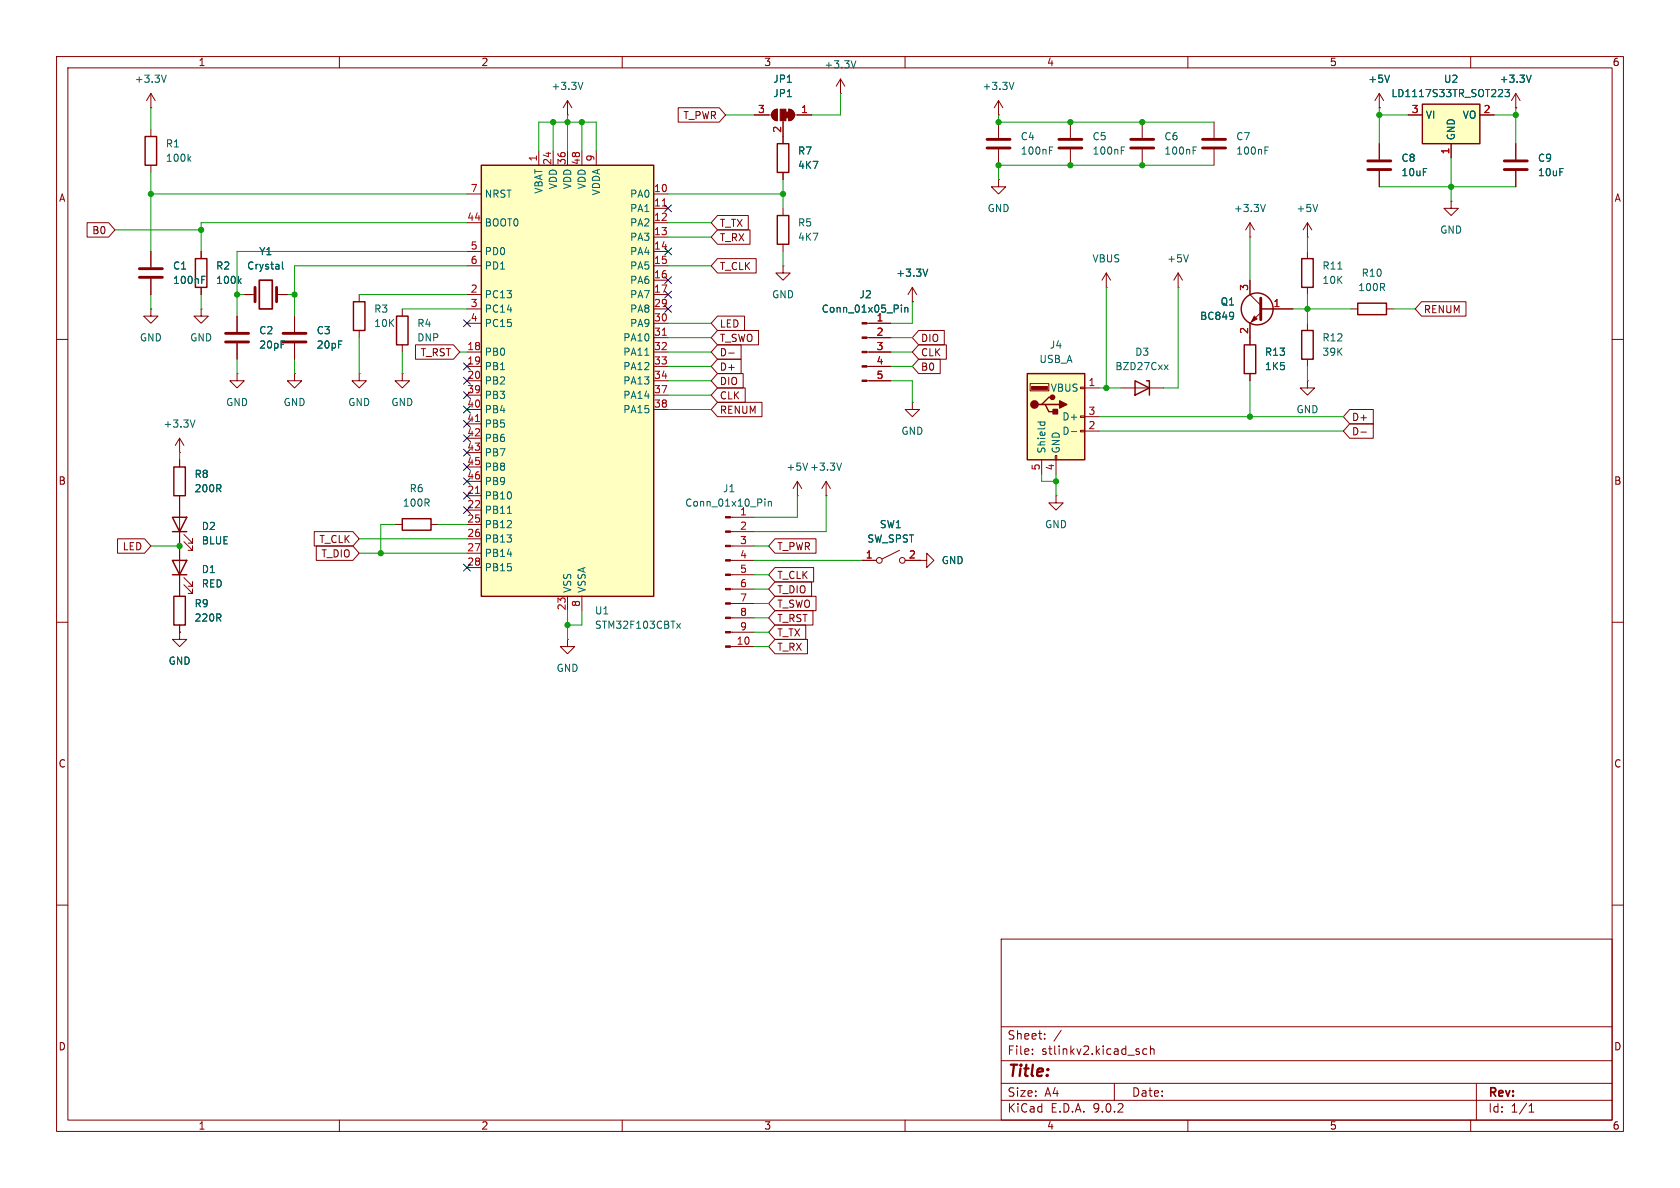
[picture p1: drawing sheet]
<svg xmlns="http://www.w3.org/2000/svg" width="297mm" height="210mm" viewBox="0 0 297 210" stroke-linecap="round" stroke-linejoin="round" font-family="sans-serif">
<g fill="none" stroke="#840000" stroke-width=".18">
<path d="M10 10h277v190h-277zM12 12h273v186h-273zM60 10v2M100.3 17.8l-.7 1.3M100.3 17.8l.8 1.3M100.3 17.8v2.5M110 10v2M160 10v2M210 10v2M260 10v2M100.3 20.3h.1M221 39.4l-.8 1.2"/>
<path d="M221 39.4l.7 1.2M221 39.4v2.5M221 41.9h.1M10 60h2M52.1 66v1.3h1.2l-1.2 1.3-1.3-1.3h1.3M52.1 66h.1M63.5 66v1.3h1.3l-1.3 1.3-1.3-1.3h1.3M63.5 66h.1M71.1 66v1.3h1.3l-1.3 1.3-1.3-1.3h1.3M71.1 66h.1M285 60h2M31.7 88.9v16.5"/>
<path d="M32.5 95.8l1.5 1.5v-.8v.8h-.7M32.5 94.5l1.5 1.5v-.7v.7h-.7M129.1 91.4h4.2M129.1 94h4.2M129.1 96.5h4.2M129.1 99.1h4.2M186.7 87.6v1.3h1.3l-1.3 1.3-1.3-1.3h1.3M186.7 87.6h.1M10 110h2M31.7 111.8v1.2h1.3l-1.3 1.3-1.2-1.3h1.2M31.7 111.8h.1M31.7 110.5v1.3"/>
<path d="M32.5 103.4l1.5 1.5v-.8v.8h-.7M32.5 102.1l1.5 1.5v-.7v.7h-.7M129.1 101.6h4.2M129.1 104.1h4.2M129.1 106.7h4.2M129.1 109.2h4.2M129.1 111.8h4.2M129.1 114.3h4.2M285 110h2M10 160h2M177 166h108v32h-108zM285 160h2"/>
<path d="M60 198v2M110 198v2M160 198v2M177 194.5h108M177 191.5h108M177 187.5h108M177 181.5h108M182.5 186.3v.1M182.5 185.5v.1M184.7 183.6v.1M184.7 182.8v.1M187.6 182.1l-1.3 2"/>
<path d="M197 191.5v3M202.7 185.5l-.4-.1-.3 .3v.4l.2 .2h.5M203.4 185.5l.2-.1 .4 .1v.9M203.4 184.9v1.5M210 198v2M260 198v2M261 191.5v6.5M270.3 196.6h.9M270.3 195.5l.4-.4v1.5"/>
</g>
<path d="M103.1 14.5l-.5 1.3M223.7 36.1l-.4 1.3M135.2 88.2v.1M135.2 88.6v.9M135.8 88.6v.9M135.8 88.8l.2-.2 .3 .1 .1 .8" fill="none" stroke="#006464" stroke-width=".18"/>
<path d="M30.5 99.1h2.5l-1.3 2.5zM30.5 91.4h2.5l-1.3 2.6zM30.5 94h2.5M30.5 101.6h2.5M30.7 105.4h2.1v5.1h-2.1z" fill="none" stroke="#840000" stroke-width=".25"/>
<g fill="#840000" stroke="#840000" stroke-width=".18">
<path d="M128.3 91.3h.8v.3h-.8z"/>
<path d="M128.3 93.9h.8v.2h-.8z"/>
<path d="M128.3 96.4h.8v.2h-.8z"/>
<path d="M128.3 98.9h.8v.3h-.8z"/>
<path d="M128.3 101.5h.8v.2h-.8z"/>
<path d="M128.3 104h.8v.3h-.8z"/>
<path d="M128.3 106.6h.8v.2h-.8z"/>
<path d="M128.3 109.1h.8v.2h-.8z"/>
<path d="M128.3 111.6h.8v.3h-.8z"/>
<path d="M128.3 114.2h.8v.2h-.8z"/>
</g>
<path d="M85.1 29.2h30.5v76.2h-30.5z" fill="#ffffc2"/>
<path d="M85.1 29.2h30.5v76.2h-30.5z" fill="none" stroke="#840000" stroke-width=".25"/>
<g fill="none" stroke="#840000" stroke-width=".18">
<path d="M243.8 19.1h.1M243.8 16.5l-.7 1.3M243.8 16.5l.8 1.3M243.8 16.5v2.6M82.5 34.3h2.6M82.5 39.4h2.6M95.2 26.7v2.5M97.8 26.7v2.5M100.3 26.7v2.5M102.9 26.7v2.5M105.4 26.7v2.5M115.6 34.3h2.5"/>
<path d="M115.6 39.4h2.5M115.6 36.8h2.5M82.5 44.5h2.6M82.5 47h2.6M82.5 52.1h2.6M82.5 54.6h2.6M82.5 57.2h2.6M115.6 44.5h2.5M115.6 47h2.5M115.6 52.1h2.5M115.6 54.6h2.5M115.6 57.2h2.5"/>
<path d="M115.6 41.9h2.5M115.6 49.5h2.5M115.6 59.7h2.5M82.5 62.2h2.6M82.5 64.8h2.6M82.5 67.3h2.6M82.5 69.9h2.6M82.5 72.4h2.6M82.5 74.9h2.6M82.5 77.5h2.6M115.6 62.2h2.5M115.6 64.8h2.5"/>
<path d="M115.6 67.3h2.5M115.6 69.9h2.5M115.6 72.4h2.5M231.1 67.3v1.3h1.3l-1.3 1.3-1.2-1.3h1.2M231.1 67.3h.1M82.5 80h2.6M82.5 82.6h2.6M82.5 85.1h2.6M82.5 87.6h2.6M82.5 90.2h2.6M82.5 92.7h2.6M82.5 95.3h2.6"/>
<path d="M82.5 97.8h2.6M152.4 99.1h2.5M159 97.3l-3 1.5M160 99.1h2.6M82.5 100.3h2.6M100.3 105.4v2.6M102.9 105.4v2.6"/>
<circle cx="155.4" cy="99.1" r=".51"/>
<circle cx="159.5" cy="99.1" r=".51"/>
</g>
<path d="M117.1 36.4h.7M117.1 59.3h.7M84.1 74.5h.7M84.1 87.2h.7" fill="none" stroke="#a90000" stroke-width=".18"/>
<path d="M245.7 13.3l-.5 1.2M114 62.8h.7M89.7 90.7h.7M119.6 110.2l.7 .9M120.3 110.2l-.7 .9" fill="none" stroke="#006464" stroke-width=".18"/>
<path d="M251.5 18.4h10.1v7h-10.1z" fill="#ffffc2"/>
<g fill="none" stroke="#840000" stroke-width=".25">
<path d="M251.5 18.4h10.1v7h-10.1zM137.4 25.4h2v5.1h-2zM137.4 38.1h2v5.1h-2zM62.5 53.3h2v5.1h-2zM70.1 55.9h2v5.1h-2zM230.1 58.4h2.1v5.1h-2.1zM240 53.6h5.1v2h-5.1zM220 61h2v5h-2zM71.1 91.7h5.1v2h-5.1z"/>
<circle cx="222.2" cy="54.6" r="2.82"/>
</g>
<g fill="none" stroke="#840000" stroke-width=".18">
<path d="M136.7 19.6l.7-.3v2a1.02 1.02 0 0 1-.9-.6 1.02 1.02 0 0 1 .2-1.1zM139.4 19.3a1.02 1.02 0 0 1 1.1 1 1.02 1.02 0 0 1-1.1 1zM148.6 16.5h.1M148.6 14l-.8 1.2M148.6 14l.8 1.2M148.6 14v2.5M176.5 17.8l-.7 1.3M176.5 17.8l.8 1.3M176.5 17.8v2.5M268 19.1h.1M268 16.5l-.8 1.3M268 16.5l.7 1.3"/>
<path d="M268 16.5v2.6M133.3 20.3h3.1M138.4 21.3v4.1M138.4 30.5v1.3M138.4 36.8v1.3M140.5 20.3h3M176.5 20.3h.1M176.5 31.8v1.2h1.3l-1.3 1.3-1.2-1.3h1.2M176.5 31.8h.1M189.2 21.6v2.8M189.2 26.4v2.8M201.9 21.6v2.8"/>
<path d="M201.9 26.4v2.8M243.8 25.4v2.8M243.8 30.2v2.8M248.9 20.3h2.6M256.5 35.6v1.2h1.3l-1.3 1.3-1.2-1.3h1.2M256.5 35.6h.1M256.5 25.4v2.5M261.6 20.3h2.6M268 25.4v2.8M268 30.2v2.8M26.7 54.6v1.3h1.2l-1.2 1.3-1.3-1.3h1.3M26.7 54.6h.1"/>
<path d="M26.7 44.5v2.7M26.7 49.3v2.8M35.6 54.6v1.3h1.2l-1.2 1.3-1.3-1.3h1.3M35.6 54.6h.1M41.9 55.9v2.8M52.1 55.9v2.8M63.5 52.1v1.2M63.5 58.4v1.3M71.1 54.6v1.3M138.4 47v1.3h1.3l-1.3 1.2-1.2-1.2h1.2M138.4 47h.1M138.4 43.2v1.3"/>
<path d="M153.3 57.2h4.2M153.3 59.7h4.2M161.3 53.3h.1M161.3 50.8l-.8 1.3M161.3 50.8l.8 1.3M161.3 50.8v2.5M195.6 50.8h.1M195.6 48.3l-.8 1.2M195.6 48.3l.7 1.2M195.6 48.3v2.5M221 49.5v2.6l1.9 1.9M222.9 55.2l-1.9 2v3.8"/>
<path d="M222.9 54.6h5.7M231.1 57.2v1.2M238.8 54.6h1.2M245.1 54.6h1.3M41.9 60.7v2.8M52.1 60.7v2.8M71.1 61v1.2M153.3 62.2h4.2M153.3 64.8h4.2M153.3 67.3h4.2M161.3 71.1v1.3h1.3l-1.3 1.3-1.3-1.3h1.3M161.3 71.1h.1"/>
<path d="M221 66v1.3M231.1 63.5v1.3M69.8 92.7h1.3M76.2 92.7h1.3M141 87.6h.1M141 85.1l-.8 1.3M141 85.1l.7 1.3M141 85.1v2.5M146 87.6h.1M146 85.1l-.7 1.3M146 85.1l.8 1.3M146 85.1v2.5"/>
<path d="M162.6 99.1h1.2v-1.3l1.3 1.3-1.3 1.2v-1.2M162.6 99.1h.1"/>
</g>
<g fill="none" stroke="#006464" stroke-width=".18">
<path d="M151.3 10.7l-.4 1.3M179.3 14.5l-.5 1.3M266.1 15.8h.8l-.5 .5 .4 .1v.6l-.2 .1-.5-.1M270.7 13.3l-.4 1.2M198.2 26.6h.5M198.2 26h.6M210.9 26.6h.5M210.9 26h.6M35.7 49.4h.4M35.7 48.8h.6M159.4 53.9v.1M159.4 54.3v.9"/>
<path d="M160 54.3v.9M160 54.5l.1-.2 .3 .1 .1 .8M164 47.6l-.4 1.2M218 55.2v.1a1.07 1.07 0 0 1-.1 1M218.1 55.7l-.1 .2M148.8 81.9l-.5 1.2"/>
</g>
<g fill="none" stroke="#840000" stroke-width=".51">
<path d="M187.2 26.2h4.1M187.2 24.6h4.1M199.9 26.2h4.1M199.9 24.6h4.1M241.8 30h4.1M241.8 28.4h4.1M265.9 30h4.1M265.9 28.4h4.1M24.6 47.5h4.1M24.6 49h4.1M39.9 58.9h4M50 58.9h4.1"/>
<path d="M222.9 52.7v3.8M39.9 60.5h4M50 60.5h4.1"/>
</g>
<g fill="#840000" stroke="#840000" stroke-width=".18">
<path d="M138.9 19.8h.5v1h-.5z"/>
<path d="M139.4 19.3a1.02 1.02 0 0 1 1.1 1 1.02 1.02 0 0 1-1.1 1z"/>
<path d="M137.9 19.3h1v2h-1z"/>
<path d="M136.7 19.6l.7-.3v2a1.02 1.02 0 0 1-.9-.6 1.02 1.02 0 0 1 .2-1.1z"/>
<path d="M152.4 57h.9v.3h-.9z"/>
<path d="M152.4 59.6h.9v.2h-.9z"/>
<path d="M152.4 62.1h.9v.3h-.9z"/>
<path d="M152.4 64.6h.9v.3h-.9z"/>
<path d="M152.4 67.2h.9v.2h-.9z"/>
<path d="M221.7 55.9l.5 .5-1 .5z"/>
</g>
<path d="M181.6 66h10.2v15.3h-10.2z" fill="#ffffc2"/>
<path d="M25.7 24.1h2v5.1h-2zM34.5 45.7h2.1v5.1h-2.1zM230.1 45.7h2.1v5.1h-2.1zM181.6 66h10.2v15.3h-10.2zM184.1 71.5h.7l.6 1.3h1.3M184.8 71.5h2.5M186.1 70.2h-.7l-1.3 1.3h-.6M200.7 67.3l2.5 1.3-2.5 1.3zM202.7 67.3h.5v2.6M30.7 82.6h2.1v5h-2.1z" fill="none" stroke="#840000" stroke-width=".25"/>
<g fill="#840000" stroke="#840000" stroke-width=".25">
<path d="M186.2 72.4h.7v.8h-.7z"/>
<path d="M187.3 70.9l1.3 .6-1.3 .6z"/>
<circle cx="182.9" cy="71.5" r=".63"/>
<circle cx="186.1" cy="70.2" r=".38"/>
</g>
<path d="M182.4 68.3h2.8v.5h-2.8z" fill="#840000" stroke="#840000" stroke-width=".18"/>
<g fill="none" stroke="#840000" stroke-width=".18">
<path d="M26.7 19.1h.1M26.7 16.5l-.8 1.3M26.7 16.5l.7 1.3M26.7 16.5v2.6M119.9 19h7.3l1.1 1.3-1.1 1.3h-7.3zM243.8 19.1h.1M268 19.1h.1M15.4 39.4h3.8l1.1 1.2-1.1 1.3h-3.8zM26.7 22.9v1.2M26.7 29.2v1.3M126.8 38.1h5.5v2.5h-5.5l-1.1-1.2zM133.3 20.3h2.6"/>
<path d="M138.4 21.6v3.8M138.4 30.5v1.3M141 20.3h2.5M176.5 21.6v2.8M176.5 26.4v2.8M214.6 21.6v2.8M214.6 26.4v2.8M231.1 39.4l-.7 1.2M231.1 39.4l.8 1.2M231.1 39.4v2.5M243.8 25.4v2.8M243.8 30.2v2.8"/>
<path d="M248.9 20.3h2.6M256.5 25.4v2.5M261.6 20.3h2.6M268 25.4v2.8M268 30.2v2.8M26.7 44.5v2.7M26.7 49.3v2.8M35.6 44.5v1.2M35.6 50.8v1.3M41.9 55.9v2.8M43.2 52.1h1.9M48.9 52.1h1.9"/>
<path d="M52.1 55.9v2.8M126.8 40.6h5.8v2.6h-5.8l-1.1-1.3zM126.8 45.7h6.9v2.6h-6.9l-1.1-1.3zM126.8 58.4h7.3v2.6h-7.3l-1.1-1.3zM126.8 55.9h4.8v2.5h-4.8l-1.1-1.2zM153.7 57.2h3.8M153.7 59.7h3.8M161.3 53.3h.1M162.4 58.4h4.5v2.6h-4.5l-1.1-1.3zM208.3 50.8h.1M208.3 48.3l-.8 1.2M208.3 48.3l.7 1.2"/>
<path d="M208.3 48.3v2.5M221 49.5v2.6M221 57.2v3.8M222.9 54.6h5.7M231.1 41.9h.1M231.1 44.5v1.2M231.1 50.8v1.3M251.3 53.3h7.9v2.6h-7.9l-1.1-1.3zM31.7 77.5l-.7 1.2M31.7 77.5l.8 1.2M31.7 77.5v2.5M41.9 66v1.3h1.3l-1.3 1.3-1.3-1.3h1.3"/>
<path d="M41.9 66h.1M41.9 60.7v2.8M52.1 60.7v2.8M73.5 61h6.7l1.1 1.2-1.1 1.3h-6.7zM126.8 61h4.2v2.5h-4.2l-1.1-1.3zM126.8 71.1h7.9v2.6h-7.9l-1.1-1.3zM126.8 66h4.6v2.6h-4.6l-1.1-1.3zM126.8 68.6h4.9v2.5h-4.9l-1.1-1.2zM126.8 63.5h4.2v2.5h-4.2l-1.1-1.2zM128.8 62.4h1M153.7 62.2h3.8M153.7 64.8h3.8"/>
<path d="M153.7 67.3h3.8M162.4 63.5h3.8v2.5h-3.8l-1.1-1.2zM162.4 61h4.9v2.5h-4.9l-1.1-1.3zM182.1 67.8h3.3v1.3h-3.3zM191 68.5h.8v.2h-.8zM191 73.5h.8v.3h-.8zM191 76.1h.8v.2h-.8zM191.8 68.6h2.5M191.8 73.7h2.5M191.8 76.2h2.5M198.1 68.6h7.6M221 66v1.3"/>
<path d="M238.6 72.4h4.2v2.5h-4.2l-1.1-1.2zM238.6 74.9h4.2v2.6h-4.2l-1.1-1.3zM240.6 76.4h1M20.8 95.2h4.8l1.1 1.3-1.1 1.3h-4.8zM31.7 80h.1M31.7 81.3v1.3M31.7 87.6v3.8M31.7 94v5.1M55.6 94h6.8l1.1 1.3-1.1 1.2h-6.8zM55.9 96.5h6.5l1.1 1.3-1.1 1.3h-6.5zM137 95.2h7.3v2.6h-7.3l-1.1-1.3zM152.4 99.1h2.5"/>
<path d="M160 99.1h2.6M162.6 99.1h.1M184.1 81.3v2.5M186.6 80.5h.2v.8h-.2zM186.7 81.3v2.5M31.7 111.8h.1M31.7 101.6v3.8M31.7 110.5v1.3M100.3 113v1.3h1.3l-1.3 1.3-1.2-1.3h1.2M100.3 113h.1M137 110.5h5.4v2.5h-5.4l-1.1-1.2zM137 107.9h6.7v2.6h-6.7l-1.1-1.3z"/>
<path d="M137 113h5.8v2.6h-5.8l-1.1-1.3zM137 105.4h7.3v2.6h-7.3l-1.1-1.3zM137 102.9h6.5v2.5h-6.5l-1.1-1.3zM137 100.3h6.8v2.6h-6.8l-1.1-1.3z"/>
</g>
<g fill="none" stroke="#006464" stroke-width=".18">
<path d="M29.4 13.3l-.4 1.2M245.7 13.3l-.5 1.2M266.1 15.8h.8l-.5 .5 .4 .1v.6l-.2 .1-.5-.1M270.7 13.3l-.4 1.2M33.4 28l.3 .5M33.7 27.7l-.4 .5M185.5 26.6h.5M185.5 26h.6M223.6 26.6h.5M223.6 26h.6M233 36.1l-.5 1.3M35.7 49.4h.4"/>
<path d="M35.7 48.8h.6M42.3 49.6l.3 .5M42.6 49.3l-.5 .4M49.9 46.3v1.1l.2 .2M159.4 53.9v.1M159.4 54.3v.9M160 54.3v.9M160 54.5l.1-.2 .3 .1 .1 .8M164 47.6l-.4 1.2M210.1 45l-.4 1.3M218 55.2v.1a1.07 1.07 0 0 1-.1 1M218.1 55.7l-.1 .2"/>
<path d="M236.5 47.6h.7M34.5 74.2l-.5 1.3M183.5 74.6h1.2M183.9 74.6v.4M184.7 74.6v.4M189.4 76.3h1M205.8 64.5l.7 .8M206.5 64.5l-.7 .8"/>
</g>
<path d="M174.5 26.2h4.1M174.5 24.6h4.1M212.6 26.2h4.1M212.6 24.6h4.1M45.1 50.8v2.5M48.9 50.8v2.5" fill="none" stroke="#840000" stroke-width=".51"/>
<path d="M45.8 49.5h2.3v5.1h-2.3z" fill="none" stroke="#840000" stroke-width=".3"/>
<g fill="none" stroke="#009600" stroke-width=".18">
<path d="M26.7 19.1v3.8M148.6 16.5v3.8h-5.1M243.8 19.1v6.3M268 19.1v6.3M26.7 30.5v14M26.7 34.3h55.8M82.5 39.4h-46.9v5.1M95.2 26.7v-5.1h10.2v5.1M97.8 21.6v5.1M100.3 20.3v6.4M102.9 21.6v5.1M118.1 39.4h7.6"/>
<path d="M118.1 34.3h20.3M128.3 20.3h5M138.4 31.8v5M176.5 20.3v1.3h38.1M214.6 29.2h-38.1v2.6M243.8 20.3h5.1M243.8 33h24.2M256.5 27.9v7.7M264.2 20.3h3.8M20.3 40.6h15.3M26.7 52.1v2.5M35.6 52.1v2.5"/>
<path d="M41.9 52.1h1.3M50.8 52.1h1.3M63.5 52.1h19M63.5 59.7v6.3M71.1 54.6h11.4M82.5 47h-30.4v8.9M82.5 44.5h-40.6v11.4M118.1 47h7.6M118.1 41.9h7.6M118.1 57.2h7.6M118.1 59.7h7.6M138.4 44.5v2.5"/>
<path d="M157.5 59.7h3.8M161.3 53.3v3.9h-3.8M195.6 50.8v17.8M208.3 50.8v17.8h-2.6M221 41.9v7.6M228.6 54.6h10.2M231.1 41.9v2.6M231.1 52.1v5.1M246.4 54.6h3.8M41.9 63.5v2.5M52.1 63.5v2.5M71.1 62.2v3.8"/>
<path d="M81.3 62.2h1.2M118.1 62.2h7.6M118.1 72.4h7.6M118.1 69.9h7.6M118.1 67.3h7.6M118.1 64.8h7.6M157.5 62.2h3.8M157.5 67.3h3.8v3.8M157.5 64.8h3.8M194.3 68.6h3.8M194.3 73.7h43.2M194.3 76.2h43.2"/>
<path d="M221 67.3v6.4M231.1 64.8v2.5M26.7 96.5h5M31.7 80v1.3M63.5 97.8h19M63.5 95.3h19M69.8 92.7h-2.5v5.1M77.5 92.7h5M133.3 96.5h2.6M133.3 99.1h19.1M141 87.6v3.8h-7.7M146 87.6v6.4h-12.7"/>
<path d="M184.1 83.8v1.3h2.6M186.7 83.8v3.8M100.3 108v5M102.9 108v2.5h-2.6M133.3 111.8h2.6M133.3 109.2h2.6M133.3 114.3h2.6M133.3 101.6h2.6M133.3 106.7h2.6M133.3 104.1h2.6"/>
</g>
<g fill="none" stroke="#000084" stroke-width=".18">
<path d="M117.5 36.2l1.2 1.2M118.7 36.2l-1.2 1.2M81.9 56.5l1.3 1.3M83.2 56.5l-1.3 1.3M117.5 48.9l1.2 1.2M117.5 54l1.2 1.2M117.5 43.8l1.2 1.3M117.5 51.5l1.2 1.2M118.7 48.9l-1.2 1.2M118.7 51.5l-1.2 1.2M118.7 54l-1.2 1.2M118.7 43.8l-1.2 1.3"/>
<path d="M81.9 74.3l1.3 1.2M81.9 69.2l1.3 1.3M81.9 66.7l1.3 1.2M81.9 71.8l1.3 1.2M81.9 64.2l1.3 1.2M81.9 76.9l1.3 1.2M81.9 79.4l1.3 1.2M83.2 74.3l-1.3 1.2M83.2 69.2l-1.3 1.3M83.2 66.7l-1.3 1.2M83.2 71.8l-1.3 1.2M83.2 64.2l-1.3 1.2"/>
<path d="M83.2 79.4l-1.3 1.2M83.2 76.9l-1.3 1.2M81.9 87l1.3 1.2M81.9 84.5l1.3 1.2M81.9 89.6l1.3 1.2M81.9 81.9l1.3 1.3M81.9 99.7l1.3 1.2M83.2 84.5l-1.3 1.2M83.2 87l-1.3 1.2M83.2 89.6l-1.3 1.2M83.2 81.9l-1.3 1.3M83.2 99.7l-1.3 1.2"/>
</g>
<g fill="#009600" stroke="#009600" stroke-width=".18">
<circle cx="102.9" cy="21.6" r=".46"/>
<circle cx="100.3" cy="21.6" r=".46"/>
<circle cx="97.8" cy="21.6" r=".46"/>
<circle cx="138.4" cy="34.3" r=".46"/>
<circle cx="176.5" cy="21.6" r=".46"/>
<circle cx="67.3" cy="97.8" r=".46"/>
<circle cx="31.7" cy="96.5" r=".46"/>
<circle cx="100.3" cy="110.5" r=".46"/>
<circle cx="201.9" cy="21.6" r=".46"/>
<circle cx="201.9" cy="29.2" r=".46"/>
<circle cx="176.5" cy="29.2" r=".46"/>
<circle cx="189.2" cy="29.2" r=".46"/>
<circle cx="189.2" cy="21.6" r=".46"/>
<circle cx="195.6" cy="68.6" r=".46"/>
<circle cx="221" cy="73.7" r=".46"/>
<circle cx="186.7" cy="85.1" r=".46"/>
<circle cx="41.9" cy="52.1" r=".46"/>
<circle cx="35.6" cy="40.6" r=".46"/>
<circle cx="52.1" cy="52.1" r=".46"/>
<circle cx="26.7" cy="34.3" r=".46"/>
<circle cx="231.1" cy="54.6" r=".46"/>
<circle cx="243.8" cy="20.3" r=".46"/>
<circle cx="268" cy="20.3" r=".46"/>
<circle cx="256.5" cy="33" r=".46"/>
</g>
<text font-size="2.8" fill="#840000" x="178" y="190.9">Title:</text>
<g font-size="2.1" fill="#840000">
<text x="178" y="184">Sheet:</text>
<text x="178" y="186.7">File:</text>
<text x="184.1" y="186.7">stlinkv2.kicad_sch</text>
<text x="178" y="196.9">KiCad</text>
<text x="178" y="194.1">Size:</text>
<text x="184.7" y="194.1">A4</text>
<text x="185.7" y="196.9">E.D.A.</text>
<text x="193.3" y="196.9">9.0.2</text>
<text x="200" y="194.1">Date:</text>
<text x="263" y="194.3">Rev:</text>
<text x="263" y="196.9">Id:</text>
<text x="267.1" y="196.9">1/1</text>
</g>
<g font-size="1.8" fill="#840000">
<text x="35" y="11.9">1</text>
<text x="85" y="11.9">2</text>
<text x="135" y="11.9">3</text>
<text x="185" y="11.9">4</text>
<text x="235" y="11.9">5</text>
<text x="285" y="11.9">6</text>
<text x="120.7" y="21.3">T_PWR</text>
<text x="10.3" y="35.9">A</text>
<text x="285.3" y="35.9">A</text>
<text x="16.2" y="41.6">B0</text>
<text x="127.2" y="40.3">T_TX</text>
<text x="127.2" y="42.9">T_RX</text>
<text x="127.2" y="47.9">T_CLK</text>
<text x="127.2" y="58.1">LED</text>
<text x="251.6" y="55.6">RENUM</text>
<text x="74.3" y="63.2">T_RST</text>
<text x="127.2" y="60.6">T_SWO</text>
<text x="127.2" y="63.2">D-</text>
<text x="127.2" y="65.7">D+</text>
<text x="162.7" y="65.7">B0</text>
<text x="162.7" y="60.6">DIO</text>
<text x="162.7" y="63.2">CLK</text>
<text x="127.2" y="68.3">DIO</text>
<text x="127.2" y="70.8">CLK</text>
<text x="127.2" y="73.3">RENUM</text>
<text x="238.9" y="74.6">D+</text>
<text x="238.9" y="77.2">D-</text>
<text x="10.3" y="85.9">B</text>
<text x="285.3" y="85.9">B</text>
<text x="21.6" y="97.5">LED</text>
<text x="56.4" y="96.2">T_CLK</text>
<text x="56.7" y="98.7">T_DIO</text>
<text x="137.3" y="97.5">T_PWR</text>
<text x="137.3" y="107.6">T_SWO</text>
<text x="137.3" y="105.1">T_DIO</text>
<text x="137.3" y="102.6">T_CLK</text>
<text x="137.3" y="112.7">T_TX</text>
<text x="137.3" y="110.2">T_RST</text>
<text x="137.3" y="115.3">T_RX</text>
<text x="10.3" y="135.9">C</text>
<text x="285.3" y="135.9">C</text>
<text x="10.3" y="185.9">D</text>
<text x="285.3" y="185.9">D</text>
<text x="35" y="199.9">1</text>
<text x="85" y="199.9">2</text>
<text x="135" y="199.9">3</text>
<text x="185" y="199.9">4</text>
<text x="235" y="199.9">5</text>
<text x="285" y="199.9">6</text>
</g>
<g font-size="1.8" fill="#006464">
<text x="23.7" y="14.8">+3.3V</text>
<text x="97.4" y="16.1">+3.3V</text>
<text x="136.6" y="14.8">JP1</text>
<text x="136.6" y="17.4">JP1</text>
<text x="145.6" y="12.3">+3.3V</text>
<text x="173.6" y="16.1">+3.3V</text>
<text x="241.8" y="14.8">+5V</text>
<text x="245.9" y="17.4">LD1117S33TR_SOT223</text>
<text x="255.2" y="14.8">U2</text>
<text x="265" y="14.8">+3.3V</text>
<text x="252" y="21.2">VI</text>
<text x="258.5" y="21.2">VO</text>
<text x="29.2" y="26.3">R1</text>
<text x="29.2" y="28.8">100k</text>
<text x="141" y="27.5">R7</text>
<text x="180.3" y="25">C4</text>
<text x="180.3" y="27.5">100nF</text>
<text x="193" y="25">C5</text>
<text x="193" y="27.5">100nF</text>
<text x="205.7" y="25">C6</text>
<text x="205.7" y="27.5">100nF</text>
<text x="218.4" y="25">C7</text>
<text x="218.4" y="27.5">100nF</text>
<text x="247.7" y="28.8">C8</text>
<text x="257.4" y="24.9" transform="rotate(-90 257.4 24.9)">GND</text>
<text x="271.8" y="28.8">C9</text>
<text x="85.6" y="35.2">NRST</text>
<text x="96.1" y="34.3" transform="rotate(-90 96.1 34.3)">VBAT</text>
<text x="98.7" y="33.5" transform="rotate(-90 98.7 33.5)">VDD</text>
<text x="101.2" y="33.5" transform="rotate(-90 101.2 33.5)">VDD</text>
<text x="103.7" y="33.5" transform="rotate(-90 103.7 33.5)">VDD</text>
<text x="106.3" y="34.6" transform="rotate(-90 106.3 34.6)">VDDA</text>
<text x="111.3" y="35.2">PA0</text>
<text x="141" y="30.1">4K7</text>
<text x="247.7" y="31.3">10uF</text>
<text x="271.8" y="31.3">10uF</text>
<text x="85.6" y="40.2">BOOT0</text>
<text x="111.3" y="37.7">PA1</text>
<text x="111.3" y="40.2">PA2</text>
<text x="141" y="40.2">R5</text>
<text x="174.5" y="37.7">GND</text>
<text x="218" y="37.7">+3.3V</text>
<text x="229.1" y="37.7">+5V</text>
<text x="254.5" y="41.5">GND</text>
<text x="30.5" y="47.9">C1</text>
<text x="38.1" y="47.9">R2</text>
<text x="43.6" y="47.9">Crystal</text>
<text x="45.7" y="45.3">Y1</text>
<text x="85.6" y="45.3">PD0</text>
<text x="85.6" y="47.9">PD1</text>
<text x="111.3" y="42.8">PA3</text>
<text x="111.3" y="45.3">PA4</text>
<text x="111.3" y="47.9">PA5</text>
<text x="141" y="42.8">4K7</text>
<text x="193" y="46.6">VBUS</text>
<text x="206.2" y="46.6">+5V</text>
<text x="233.7" y="47.9">R11</text>
<text x="30.5" y="50.4">100nF</text>
<text x="38.1" y="50.4">100k</text>
<text x="85.6" y="52.9">PC13</text>
<text x="111.3" y="50.4">PA6</text>
<text x="111.3" y="52.9">PA7</text>
<text x="136.4" y="52.9">GND</text>
<text x="151.8" y="52.9">J2</text>
<text x="158.3" y="49.1">+3.3V</text>
<text x="233.7" y="50.4">10K</text>
<text x="240" y="51.7">100R</text>
<text x="240.6" y="49.1">R10</text>
<text x="45.7" y="59.3">C2</text>
<text x="55.9" y="59.3">C3</text>
<text x="66" y="55.5">R3</text>
<text x="66" y="58">10K</text>
<text x="73.7" y="58">R4</text>
<text x="85.6" y="55.5">PC14</text>
<text x="85.6" y="58">PC15</text>
<text x="111.3" y="55.5">PA8</text>
<text x="111.3" y="58">PA9</text>
<text x="145.2" y="55.5">Conn_01x05_Pin</text>
<text x="212.1" y="56.7">BC849</text>
<text x="215.7" y="54.2">Q1</text>
<text x="24.6" y="60.6">GND</text>
<text x="33.5" y="60.6">GND</text>
<text x="45.7" y="61.8">20pF</text>
<text x="55.9" y="61.8">20pF</text>
<text x="73.7" y="60.6">DNP</text>
<text x="85.6" y="63.1">PB0</text>
<text x="85.6" y="65.6">PB1</text>
<text x="110.1" y="60.6">PA10</text>
<text x="110.1" y="63.1">PA11</text>
<text x="110.1" y="65.6">PA12</text>
<text x="183.7" y="64.4">USB_A</text>
<text x="185.5" y="61.8">J4</text>
<text x="197.1" y="65.6">BZD27Cxx</text>
<text x="200.6" y="63.1">D3</text>
<text x="223.5" y="63.1">R13</text>
<text x="223.5" y="65.6">1K5</text>
<text x="233.7" y="60.6">R12</text>
<text x="233.7" y="63.1">39K</text>
<text x="39.9" y="72">GND</text>
<text x="50" y="72">GND</text>
<text x="61.5" y="72">GND</text>
<text x="69.1" y="72">GND</text>
<text x="85.6" y="68.2">PB2</text>
<text x="85.6" y="70.7">PB3</text>
<text x="110.1" y="68.2">PA13</text>
<text x="110.1" y="70.7">PA14</text>
<text x="185.7" y="69.4">VBUS</text>
<text x="28.8" y="75.8">+3.3V</text>
<text x="85.6" y="73.3">PB4</text>
<text x="85.6" y="75.8">PB5</text>
<text x="110.1" y="73.3">PA15</text>
<text x="159.3" y="77.1">GND</text>
<text x="187.7" y="74.5">D+</text>
<text x="187.7" y="77.1">D-</text>
<text x="229.1" y="73.3">GND</text>
<text x="85.6" y="78.3">PB6</text>
<text x="85.6" y="80.9">PB7</text>
<text x="85.6" y="83.4">PB8</text>
<text x="138.9" y="83.4">+5V +3.3V</text>
<text x="185" y="80.3" transform="rotate(-90 185 80.3)">Shield</text>
<text x="187.6" y="80.3" transform="rotate(-90 187.6 80.3)">GND</text>
<text x="34.3" y="84.7">R8</text>
<text x="34.3" y="87.2">200R</text>
<text x="71.1" y="89.8">100R</text>
<text x="72.3" y="87.2">R6</text>
<text x="85.6" y="86">PB9</text>
<text x="85.6" y="88.5">PB10</text>
<text x="121" y="89.8">Conn_01x10_Pin</text>
<text x="127.7" y="87.2">J1</text>
<text x="35.6" y="93.9">D2</text>
<text x="85.6" y="91">PB11</text>
<text x="85.6" y="93.6">PB12</text>
<text x="130.7" y="91.2">1</text>
<text x="155.4" y="93.6">SW1</text>
<text x="184.7" y="93.6">GND</text>
<text x="35.6" y="101.5">D1</text>
<text x="35.6" y="96.4">BLUE</text>
<text x="85.6" y="96.1">PB13</text>
<text x="85.6" y="98.7">PB14</text>
<text x="85.6" y="101.2">PB15</text>
<text x="153.2" y="96.1">SW_SPST</text>
<text x="166.4" y="99.9">GND</text>
<text x="34.3" y="107.5">R9</text>
<text x="35.6" y="104.1">RED</text>
<text x="101.2" y="104.9" transform="rotate(-90 101.2 104.9)">VSS</text>
<text x="103.7" y="104.9" transform="rotate(-90 103.7 104.9)">VSSA</text>
<text x="34.3" y="110.1">220R</text>
<text x="105.1" y="111.4">STM32F103CBTx</text>
<text x="105.1" y="108.8">U1</text>
<text x="29.7" y="117.7">GND</text>
<text x="98.3" y="119">GND</text>
</g>
<g font-size="1.8" fill="#a90000">
<text x="133.9" y="20.1">3</text>
<text x="138.2" y="23.6" transform="rotate(-90 138.2 23.6)">2</text>
<text x="141.5" y="20.1">1</text>
<text x="249.5" y="20.1">3</text>
<text x="262.2" y="20.1">2</text>
<text x="95" y="28.6" transform="rotate(-90 95 28.6)">1</text>
<text x="97.5" y="29.3" transform="rotate(-90 97.5 29.3)">24</text>
<text x="100.1" y="29.3" transform="rotate(-90 100.1 29.3)">36</text>
<text x="102.6" y="29.3" transform="rotate(-90 102.6 29.3)">48</text>
<text x="105.2" y="28.6" transform="rotate(-90 105.2 28.6)">9</text>
<text x="256.3" y="27.4" transform="rotate(-90 256.3 27.4)">1</text>
<text x="83.1" y="34">7</text>
<text x="115.5" y="34">10</text>
<text x="82.5" y="39.1">44</text>
<text x="115.5" y="36.6">11</text>
<text x="115.5" y="39.1">12</text>
<text x="115.5" y="41.7">13</text>
<text x="83.1" y="44.2">5</text>
<text x="83.1" y="46.7">6</text>
<text x="115.5" y="44.2">14</text>
<text x="115.5" y="46.7">15</text>
<text x="83.1" y="51.8">2</text>
<text x="115.5" y="49.3">16</text>
<text x="115.5" y="51.8">17</text>
<text x="220.7" y="51.5" transform="rotate(-90 220.7 51.5)">3</text>
<text x="83.1" y="54.4">3</text>
<text x="83.1" y="56.9">4</text>
<text x="115.5" y="54.4">29</text>
<text x="115.5" y="56.9">30</text>
<text x="115.5" y="59.4">31</text>
<text x="154.9" y="56.9">1</text>
<text x="154.9" y="59.4">2</text>
<text x="220.7" y="59.1" transform="rotate(-90 220.7 59.1)">2</text>
<text x="225" y="54.4">1</text>
<text x="82.5" y="62">18</text>
<text x="82.5" y="64.5">19</text>
<text x="115.5" y="62">32</text>
<text x="115.5" y="64.5">33</text>
<text x="154.9" y="62">3</text>
<text x="154.9" y="64.5">4</text>
<text x="82.5" y="67.1">20</text>
<text x="82.5" y="69.6">39</text>
<text x="115.5" y="67.1">34</text>
<text x="115.5" y="69.6">37</text>
<text x="154.9" y="67.1">5</text>
<text x="192.3" y="68.3">1</text>
<text x="82.5" y="72.1">40</text>
<text x="82.5" y="74.7">41</text>
<text x="82.5" y="77.2">42</text>
<text x="115.5" y="72.1">38</text>
<text x="192.3" y="73.4">3</text>
<text x="192.3" y="75.9">2</text>
<text x="82.5" y="79.8">43</text>
<text x="82.5" y="82.3">45</text>
<text x="183.9" y="83.3" transform="rotate(-90 183.9 83.3)">5</text>
<text x="186.4" y="83.3" transform="rotate(-90 186.4 83.3)">4</text>
<text x="82.5" y="84.8">46</text>
<text x="82.5" y="87.4">21</text>
<text x="82.5" y="89.9">22</text>
<text x="82.5" y="92.5">25</text>
<text x="82.5" y="95">26</text>
<text x="130.7" y="93.7">2</text>
<text x="82.5" y="97.5">27</text>
<text x="82.5" y="100.1">28</text>
<text x="130.7" y="96.3">3</text>
<text x="130.7" y="98.8">4</text>
<text x="130.7" y="101.3">5</text>
<text x="153" y="98.8">1</text>
<text x="160.6" y="98.8">2</text>
<text x="100.1" y="108" transform="rotate(-90 100.1 108)">23</text>
<text x="102.6" y="107.4" transform="rotate(-90 102.6 107.4)">8</text>
<text x="130.7" y="103.9">6</text>
<text x="130.7" y="106.4">7</text>
<text x="130.7" y="109">8</text>
<text x="130.7" y="111.5">9</text>
<text x="130.1" y="114">10</text>
</g>
</svg>
